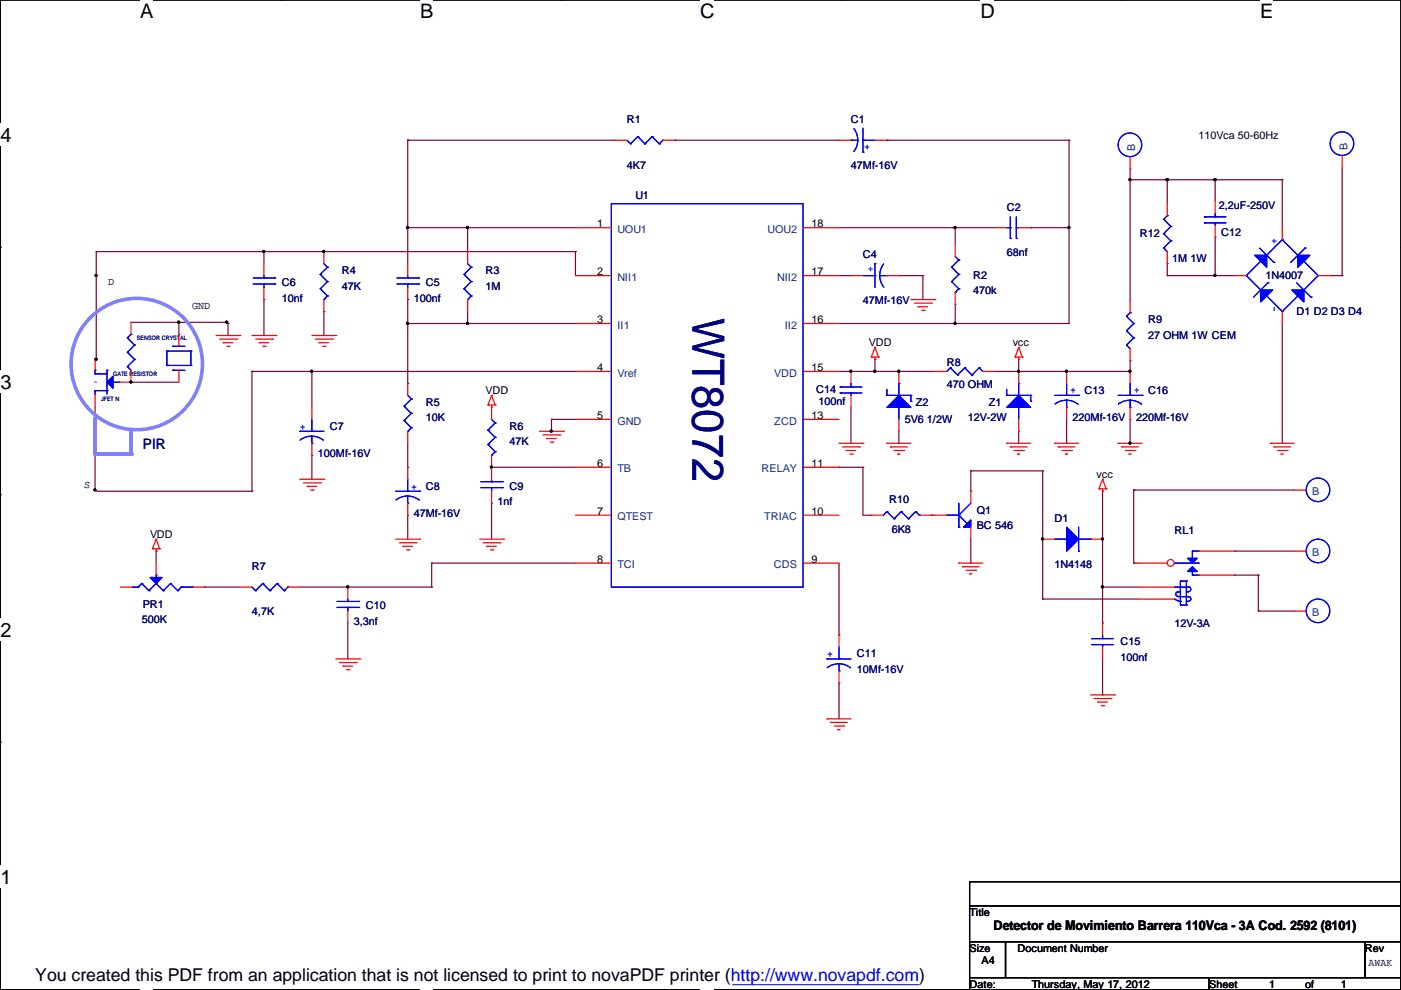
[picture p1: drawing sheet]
<svg xmlns="http://www.w3.org/2000/svg" width="297mm" height="210mm" viewBox="0 0 297 210" stroke-linecap="round" stroke-linejoin="round" font-family="sans-serif">
<path d="M.1 0h296.9v209.8h-296.9z" fill="none" stroke="#000" stroke-width=".25"/>
<g fill="#fff">
<path d="M29.7 0h2.7v4.8h-2.7z"/>
<path d="M29.7 209.8h2.7v.2h-2.7z"/>
</g>
<path d="M59.4 0h.1M59.4 209.8h.1" fill="none" stroke="#000" stroke-width=".25"/>
<g fill="#fff">
<path d="M89.1 0h2.7v4.8h-2.7z"/>
<path d="M89.1 209.8h2.7v.2h-2.7z"/>
</g>
<path d="M118.8 0h.1M118.8 209.8h.1" fill="none" stroke="#000" stroke-width=".25"/>
<g fill="#fff">
<path d="M148.4 0h3v4.8h-3z"/>
<path d="M148.4 209.8h3v.2h-3z"/>
</g>
<path d="M178.2 0h.1M178.2 209.8h.1" fill="none" stroke="#000" stroke-width=".25"/>
<g fill="#fff">
<path d="M207.9 0h2.9v4.8h-2.9z"/>
<path d="M207.9 209.8h2.9v.2h-2.9z"/>
</g>
<path d="M237.6 0h.1M237.6 209.8h.1" fill="none" stroke="#000" stroke-width=".25"/>
<g fill="#fff">
<path d="M267.2 0h2.7v4.8h-2.7z"/>
<path d="M267.2 209.8h2.7v.2h-2.7z"/>
<path d="M.1 26.2h2.3v4.7h-2.3z"/>
<path d="M.1 78.6h2.3v4.7h-2.3z"/>
</g>
<path d="M.1 52.4h.1M297 52.4h.1" fill="none" stroke="#000" stroke-width=".25"/>
<path d="M.1 131.1h2.3v4.7h-2.3z" fill="#fff"/>
<path d="M.1 104.9h.1M297 104.9h.1" fill="none" stroke="#000" stroke-width=".25"/>
<path d="M.1 183.5h2.3v4.7h-2.3z" fill="#fff"/>
<path d="M.1 157.3h.1M297 157.3h.1M205.6 187h91.4v5h-91.4zM205.6 192h91.4v7.7h-91.4zM205.6 199.7h7.6v7.6h-7.6zM213.2 199.7h76.2v7.6h-76.2zM289.4 199.7h7.6v7.6h-7.6zM205.6 207.3h50.8v2.5h-50.8zM256.4 207.3h40.6v2.5h-40.6z" fill="none" stroke="#000" stroke-width=".25"/>
<g fill="none" stroke="#800040" stroke-width=".25">
<path d="M86.4 29.7h.1M86.4 29.7h44M86.4 29.7v26.2M143.1 29.7h.1M143.1 29.7h34.8M188 29.7h.1M188 29.7h38.7M226.7 29.7h.1M226.7 29.7v38.9h-48.8M239.6 38.1h.1M239.6 35.8h.1M239.6 35.8v28"/>
<path d="M239.6 38.1h32.3M247.5 38.1h.1M247.5 38.1v5.1M257.6 38.1h.1M257.6 38.1v4.6M271.9 38.1h.1M271.9 38.1v10.2M284.6 35.6v22.8M20.4 58.4h.1M20.4 53.4h.1M20.4 53.4h101.6M20.4 53.4v22.8"/>
<path d="M56 53.4h.1M56 53.4v2.5M68.7 53.4h.1M86.4 48.3h.1M86.4 48.3h35.6M99.1 48.3h.1M99.1 48.3v5.1M122 53.4h.1M122 53.4v5M177.9 48.3h33M177.9 58.4h2.5M180.4 58.4h.1"/>
<path d="M190.6 58.4h.1M190.6 58.4h5.1M195.7 58.4h.1M195.7 58.4v5.1M202.5 48.3h.1M202.5 48.3v3.5M218.5 48.3h.1M218.5 48.3h8.2M226.7 48.3h.1M247.5 55.9h.1M247.5 58.4h.1M247.5 58.4h14.2"/>
<path d="M247.5 55.9v2.5M257.6 58.4h.1M257.6 50.3h.1M257.6 50.3v8.1M282 58.4h.1M282 58.4h2.6M284.6 58.4h.1M27.8 68.3h20.3M37.9 68.3h.1M37.9 70.9h.1M37.9 68.3v2.6M48.1 68.3h.1"/>
<path d="M48.3 68.6h.1M48.3 68.6v2.5M53.4 78.8h.1M53.4 78.8v25.4M53.4 78.8h68.6M56 63.5h.1M56 63.5v7.6M66.1 78.8h.1M66.1 78.8v7.6M68.7 66.1h.1M68.7 66.1v5M86.4 63.5h.1"/>
<path d="M86.4 68.6h.1M86.4 63.5v17.8M86.4 68.6h35.6M99.1 68.6h.1M99.1 66.1v2.5M177.9 78.8h20.3M180.4 78.8h.1M185.5 76.2h.1M185.5 78.8h.1M185.5 76.2v2.6M190.6 78.8h.1M202.5 68.6h.1"/>
<path d="M202.5 64.5h.1M202.5 64.5v4.1M216 78.8h.1M216 76.2v2.6M226.1 78.8h.1M239.6 76.5h.1M239.6 76.5v2.3h-28.7M271.9 68.6v25.4M20.2 86.1v17.8M27.8 81h.1M27.8 81h10.1M66.1 96.5h.1"/>
<path d="M66.1 96.5v5.1M86.4 81.3h.1M86.4 99.1h.1M86.4 94v5.1M104.2 99.1h.1M104.2 99.1h17.8M116.9 88.9h.1M116.9 91.5h.1M116.9 88.9h5.1M116.9 88.9v2.6M177.9 99.1h.1M177.9 99.1h5.1"/>
<path d="M180.4 94h.1M180.4 86.4v7.6M183 99.1h.1M183 99.1v10.1h1.7M190.6 94h.1M190.6 91.5v2.5M205.8 99.8h.1M205.8 99.8h15.3M205.8 99.8v4.4M216 91.5h.1M216 91.5v2.5M221.1 99.8h.1"/>
<path d="M221.1 99.8v27.2M226.1 94h.1M226.1 88.9v5.1M239.6 94h.1M239.6 88.9h.1M239.6 88.9v5.3M271.9 94h.1M20.2 103.9h.1M20.4 104.2h33M33.1 116.9h.1M33.1 116.9v2.5M53.4 104.2h.1"/>
<path d="M86.4 109.2h.1M86.4 109.2v5.1M91.5 119.4h.1M91.5 119.4h30.5M91.5 119.4v5.1M104.2 106.7h.1M104.2 106.7v7.6M177.9 119.4v15.2M184.7 109.2h.1M197.4 109.2h.1M197.4 109.2h.8M205.8 119.4h.1"/>
<path d="M205.8 104.2h.1M205.8 114.3v5.1M221.1 114.3h.1M233.8 114.3h.1M233.8 104.2h.1M233.8 104.2v27.9M240.4 103.9h.1M240.4 119.4h.1M240.4 119.4h1M240.4 103.9h34M240.4 103.9v15.5M261.7 116.9h.1"/>
<path d="M261.7 116.9h12.7M43.3 124.5h.1M43.3 124.5h7.6M63.6 124.5h27.9M73.7 124.5h.1M73.7 139.7h.1M73.7 132.1v7.6M91.5 124.5h.1M177.9 134.6h.1M221.1 127h.1M221.1 127h20.3M233.8 124.5h.1"/>
<path d="M233.8 132.1h.1M233.8 124.5h7.6M233.8 139.7v7.6M261.7 121.9h.1M261.7 121.9h5.1M266.8 129.6h.1M266.8 121.9h.1M266.8 129.6h7.6M266.8 121.9v7.7M177.9 144.8h.1M177.9 144.8v7.6M233.8 147.3h.1"/>
</g>
<g fill="#000" stroke="#000" stroke-width=".25">
<circle cx="239.6" cy="38.1" r=".21"/>
<circle cx="247.4" cy="38.1" r=".21"/>
<circle cx="257.6" cy="38.1" r=".21"/>
<circle cx="20.4" cy="58.4" r=".21"/>
<circle cx="55.9" cy="53.3" r=".21"/>
<circle cx="68.6" cy="53.3" r=".21"/>
<circle cx="86.4" cy="48.2" r=".21"/>
<circle cx="99.1" cy="48.2" r=".21"/>
<circle cx="202.5" cy="48.2" r=".21"/>
<circle cx="226.6" cy="48.2" r=".21"/>
<circle cx="257.6" cy="58.4" r=".21"/>
<circle cx="20.4" cy="76.2" r=".21"/>
<circle cx="37.9" cy="68.3" r=".21"/>
<circle cx="48" cy="68.3" r=".21"/>
<circle cx="66.1" cy="78.7" r=".21"/>
<circle cx="86.4" cy="68.6" r=".21"/>
<circle cx="99.1" cy="68.6" r=".21"/>
<circle cx="180.4" cy="78.7" r=".21"/>
<circle cx="185.5" cy="78.7" r=".21"/>
<circle cx="190.5" cy="78.7" r=".21"/>
<circle cx="202.5" cy="68.6" r=".21"/>
<circle cx="215.9" cy="78.7" r=".21"/>
<circle cx="226.1" cy="78.7" r=".21"/>
<circle cx="239.6" cy="78.7" r=".21"/>
<circle cx="27.7" cy="81" r=".21"/>
<circle cx="104.2" cy="99" r=".21"/>
<circle cx="116.9" cy="91.4" r=".21"/>
<circle cx="239.6" cy="94" r=".21"/>
<circle cx="20.1" cy="103.9" r=".21"/>
<circle cx="221" cy="114.3" r=".21"/>
<circle cx="233.7" cy="114.3" r=".21"/>
<circle cx="73.7" cy="124.4" r=".21"/>
<circle cx="233.7" cy="124.4" r=".21"/>
</g>
<g fill="none" stroke="#f00" stroke-width=".25">
<path d="M20.2 76v2.5M45.8 71.1h5.1M46.6 71.9h3.5M47.3 72.7h.1M47.3 72.7h2.1M48.1 73.4h.5M48.6 73.4h.1M50.1 71.9h.1M50.9 71.1h.1M53.4 71.1h5.1M54.2 71.9h3.5M54.9 72.7h.1"/>
<path d="M54.9 72.7h2.1M55.7 73.4h.5M56.2 73.4h.1M57.7 71.9h.1M58.5 71.1h.1M66.1 71.1h5.1M66.9 71.9h3.5M67.6 72.7h.1M67.6 72.7h2.1M68.4 73.4h.5M68.9 73.4h.1M70.4 71.9h.1"/>
<path d="M71.2 71.1h.1M180.4 78.8v2.5M184.7 75.7h.1M184.7 75.7h1.6M185.5 73.7h.1M185.5 76.2h.1M185.5 73.7l.8 2M185.5 73.7l-.8 2M185.5 75.7v.5M186.3 75.7h.1M190.6 78.8v2.5M193.1 63.5h5.1"/>
<path d="M193.9 64.3h3.5M194.6 65h.1M194.6 65h2.1M195.4 65.8h.5M195.9 65.8h.1M197.4 64.3h.1M198.2 63.5h.1M215.2 75.7h.1M215.2 75.7h1.5M216 73.7h.1M216 76.2h.1M216 73.7l.7 2"/>
<path d="M216 73.7l-.8 2M216 75.7v.5M216.7 75.7h.1M20.2 83.6v2.5M25.2 81h2.6M66.1 86.4v2.5M66.1 94v2.5M103.5 85.9h.1M103.5 85.9h1.5M104.2 83.8h.1M104.2 86.4h.1M104.2 83.8l.8 2.1"/>
<path d="M104.2 83.8l-.7 2.1M104.2 85.9v.5M105 85.9h.1M114.4 91.5h5.1M115.1 92.2h3.6M115.9 93h.1M115.9 93h2M116.7 93.7h.5M117.2 93.7h.1M118.7 92.2h.1M119.5 91.5h.1M177.9 94h5.1"/>
<path d="M178.6 94.8h3.6M179.4 95.5h.1M179.4 95.5h2M180.2 96.3h.5M180.4 83.8v2.6M180.7 96.3h.1M182.2 94.8h.1M183 94h.1M188 94h.1M188 94h5.1M188.8 94.8h.1M188.8 94.8h3.6"/>
<path d="M189.6 95.5h2M190.3 96.3h.1M190.3 96.3h.5M190.6 88.9v2.6M191.6 95.5h.1M213.4 94h.1M213.4 94h5.1M214.2 94.8h.1M214.2 94.8h3.6M215 95.5h2M215.7 96.3h.1M215.7 96.3h.5"/>
<path d="M217 95.5h.1M223.6 94h.1M223.6 94h5.1M224.4 94.8h.1M224.4 94.8h3.5M225.1 95.5h2.1M225.9 96.3h.1M225.9 96.3h.5M227.2 95.5h.1M237.1 94h.1M237.1 94h5M237.8 94.8h.1"/>
<path d="M237.8 94.8h3.6M238.6 95.5h2M239.4 96.3h.1M239.4 96.3h.5M240.6 95.5h.1M269.3 94h.1M269.3 94h5.1M270.1 94.8h.1M270.1 94.8h3.5M270.8 95.5h2.1M271.6 96.3h.1M271.6 96.3h.5"/>
<path d="M272.9 95.5h.1M32.3 116.3h.1M32.3 116.3h1.6M33.1 114.3h.1M33.1 116.9h.1M33.1 114.3l.8 2M33.1 114.3l-.8 2M33.1 116.3v.6M33.9 116.3h.1M63.6 101.6h5.1M64.3 102.4h3.6M65.1 103.1h.1"/>
<path d="M65.1 103.1h2M65.9 103.9h.5M66.4 103.9h.1M67.9 102.4h.1M68.7 101.6h.1M83.9 114.3h5.1M84.7 115.1h3.5M85.4 115.8h.1M85.4 115.8h2.1M86.2 116.6h.5M86.7 116.6h.1M88.2 115.1h.1"/>
<path d="M89 114.3h.1M101.7 114.3h5.1M102.4 115.1h3.6M103.2 115.8h.1M103.2 115.8h2M104 116.6h.5M104.5 116.6h.1M106 115.1h.1M106.8 114.3h.1M203.3 119.4h.1M203.3 119.4h5.1M233 103.6h.1"/>
<path d="M233 103.6h1.5M233.8 101.6h.1M233.8 104.2h.1M233.8 101.6l.7 2M233.8 101.6l-.8 2M233.8 103.6v.6M234.5 103.6h.1M71.2 139.7h5.1M76.3 139.7h.1M204 120.2h.1M204 120.2h3.6M204.8 120.9h2"/>
<path d="M205.6 121.7h.1M205.6 121.7h.5M206.8 120.9h.1M72 140.5h3.5M72.7 141.2h.1M72.7 141.2h2.1M73.5 142h.5M74 142h.1M75.5 140.5h.1M175.3 152.4h.1M175.3 152.4h5.1M176.1 153.2h.1"/>
<path d="M176.1 153.2h3.6M176.9 153.9h2M177.6 154.7h.1M177.6 154.7h.5M178.9 153.9h.1M231.2 147.3h5.1M232 148.1h3.5M232.7 148.9h.1M232.7 148.9h2.1M233.5 149.6h.5M234 149.6h.1M235.5 148.1h.1"/>
<path d="M236.3 147.3h.1"/>
</g>
<g fill="none" stroke="#8080ff" stroke-width=".76">
<path d="M20.2 88.7v7.6"/>
<circle cx="29" cy="77.2" r="13.9"/>
</g>
<g fill="#00f" stroke="#00f" stroke-width=".25">
<path d="M22.7 81l1.3-1.2v2.5z"/>
<path d="M188 86.4l2.6-2.6 2.5 2.6z"/>
</g>
<g fill="none" stroke="#00f" stroke-width=".25">
<path d="M20.2 79.3h.1M20.2 78.5h.1M20.2 78.5v.8M20.2 79.3h2.5M22.7 78.5h.1M22.7 78.5v5.1M20.2 82.8h.1M20.2 82.8v.8M20.2 82.8h2.5M22.7 82.8h.1M24 81h1.2M25.2 81h.1"/>
<path d="M63.6 91.5h.1M63.6 91.5h5.1M66.1 94h.1M66.1 91.5h.1M66.1 92.5l-1.1 .1-1.4 .7M66.1 92.5l1.1 .1 1.4 .7M66.1 88.9v2.6M66.1 92.5v1.5M178.1 82.1h.1M178.1 83.3h.1M178.1 82.1h4.6M178.1 83.3h4.6"/>
<path d="M180.4 83.3h.1M180.4 82.1h.1M180.4 81.3v.8M180.4 83.3v.5M188 83.8h.1M188 82.6v1.2M188 83.8h5.1M190.6 86.4h.1M190.6 81.3h.1M190.6 81.3v2.5M190.6 86.4v2.5M193.1 83.8h.1"/>
<path d="M193.1 85.1h.1M193.1 83.8v1.3"/>
</g>
<path d="M20.2 81h.1M20.2 81h.2" fill="none" stroke="#8080ff" stroke-width=".25"/>
<circle cx="20.2" cy="96.3" r=".38" fill="#8080ff"/>
<path d="M20.2 96.3h7.6" fill="none" stroke="#8080ff" stroke-width=".76"/>
<circle cx="27.8" cy="96.3" r=".38" fill="#8080ff"/>
<path d="M27.8 91.2v5.1" fill="none" stroke="#8080ff" stroke-width=".76"/>
<circle cx="27.8" cy="96.3" r=".38" fill="#8080ff"/>
<path d="M20.2 81h.1M20.2 81h.2" fill="none" stroke="#8080ff" stroke-width=".25"/>
<path d="M20.2 88.7v7.6" fill="none" stroke="#8080ff" stroke-width=".76"/>
<circle cx="20.2" cy="96.3" r=".38" fill="#8080ff"/>
<path d="M20.2 96.3h7.6" fill="none" stroke="#8080ff" stroke-width=".76"/>
<circle cx="27.8" cy="96.3" r=".38" fill="#8080ff"/>
<path d="M27.8 91.2v5.1" fill="none" stroke="#8080ff" stroke-width=".76"/>
<circle cx="27.8" cy="96.3" r=".38" fill="#8080ff"/>
<g fill="none" stroke="#00f" stroke-width=".25">
<path d="M84.2 58.9h4.5M86.4 58.9h.1M86.4 58.4v.5M88.7 58.9h.1M201.8 56.7h.1M201.8 59.7h.1M201.8 56.7l1.5 1.5M201.8 59.7l1.5 1.5M202.5 54.4l.8 .7M203.3 55.1h.1M203.3 58.2h.1M203.3 55.1l-1.5 1.6"/>
<path d="M203.3 58.2l-1.5 1.5M213.4 48.3h.8M214.2 50.6h.1M214.2 48.3h.1M214.2 46v4.6M215.5 48.3h.1M215.5 50.6h.1M215.5 48.3h.5M215.5 46v4.6M255.4 46h.1M255.4 47.3h.1M255.4 46h4.5"/>
<path d="M255.4 47.3h4.5M257.6 47.3h.1M257.6 46h.1M257.6 45.2v.8M257.6 47.3v.5M264.2 58.4h.1M264.2 58.4l3.1 3.1M267 52.6l3.1 3M267.3 55.4l-3.1 3M268.6 54.1h.1M268.8 60h.1M268.8 60l-3 3"/>
<path d="M270.1 55.6h.1M271.9 50.8h.1M271.9 50.8l3.3 3.3M271.9 50.8l-3.3 3.3M274.9 60l3.1 3M276.4 55.4h.1M276.4 55.4l3.1 3M276.7 52.6h.1M276.7 52.6l-3.1 3M279.5 58.4h.1M279.5 58.4l-3.1 3.1M27 77.7h.1"/>
<path d="M27 74.7h.1M27 71.6h.1M27 77.7l.8 .8M27 74.7l1.5 1.5M27 71.6l1.5 1.6M27.8 70.9h.1M27.8 70.9l-.8 .7M28.5 76.2h.1M28.5 73.2h.1M28.5 76.2l-1.5 1.5M28.5 73.2l-1.5 1.5M35.4 74.4h.1"/>
<path d="M35.4 77.5h.1M35.4 74.4h5.1M35.4 74.4v3.1M35.4 77.5h5.1M36.7 73.4h.1M36.7 78.5h.1M36.7 73.4h2.5M36.7 78.5h2.5M40.5 77.5h.1M40.5 74.4h.1M40.5 74.4v3.1M84.2 60.2h4.5"/>
<path d="M86.4 60.2h.1M86.4 60.2v.8M88.7 60.2h.1M202.5 62h.1M203.3 61.2h.1M203.3 61.2l-.8 .8M238.8 73.2h.1M238.8 70.1h.1M238.8 67.1h.1M238.8 73.2l.8 .7M238.8 70.1l1.6 1.5M238.8 67.1l1.6 1.5"/>
<path d="M239.6 66.3h.1M239.6 66.3l-.8 .8M240.4 71.6h.1M240.4 68.6h.1M240.4 71.6l-1.6 1.6M240.4 68.6l-1.6 1.5M267.3 61.5h.1M268.6 62.8l3.3 3.3M271.9 66.1h.1M275.2 62.8h.1M275.2 62.8l-3.3 3.3M278 63h.1"/>
<path d="M85.7 86.1h.1M85.7 89.2h.1M85.7 86.1l1.5 1.5M85.7 89.2l1.5 1.5M86.4 91.5h.1M86.4 83.8l.8 .8M87.2 84.6h.1M87.2 87.6h.1M87.2 90.7h.1M87.2 84.6l-1.5 1.5M87.2 87.6l-1.5 1.6M87.2 90.7l-.8 .8"/>
<path d="M103.5 91.2h.1M103.5 94.2h.1M103.5 91.2l1.5 1.5M103.5 94.2l1.5 1.6M104.2 96.5h.1M104.2 88.9l.8 .8M105 89.7h.1M105 92.7h.1M105 95.8h.1M105 89.7l-1.5 1.5M105 92.7l-1.5 1.5M105 95.8l-.8 .7"/>
<path d="M213.4 83.8h.1M213.4 83.8h5.1M213.4 82.6v1.2M216 86.4h.1M216 81.3h.1M216 81.3v2.5M216 86.4v2.5M218.5 83.8h.1M218.5 85.1h.1M218.5 83.8v1.3M223.6 83.8h5.1M226.1 86.4h.1"/>
<path d="M226.1 83.8h.1M226.1 84.9l1.1 .1 1.4 .7M226.1 84.9l-1 .1-1.4 .7M226.1 81.3v2.5M226.1 84.9v1.5M228.7 83.8h.1M237.1 83.8h5M239.6 86.4h.1M239.6 83.8h.1M239.6 84.9l1.1 .1 1.4 .7M239.6 84.9l-1.1 .1-1.4 .7M239.6 81.3v2.5"/>
<path d="M239.6 84.9v1.5M242.1 83.8h.1M83.9 104.2h5.1M86.4 106.7h.1M86.4 104.2h.1M86.4 105.2l1.1 .1 1.4 .7M86.4 105.2l-1 .1-1.4 .7M86.4 101.6v2.6M86.4 105.2v1.5M89 104.2h.1M101.9 103.4h4.6M101.9 102.1h4.6"/>
<path d="M104.2 102.1h.1M104.2 103.4h.1M104.2 101.6v.5M104.2 103.4v.8M106.5 103.4h.1M106.5 102.1h.1M188 108.5h.1M188 108.5l-.7 .7M188 108.5l1.6 1.5M189.6 110h.1M191.1 108.5h.1M191.1 108.5l-1.5 1.5"/>
<path d="M191.1 108.5l1.5 1.5M192.6 110h.1M194.1 108.5h.1M194.1 108.5l-1.5 1.5M194.1 108.5l.8 .7M194.9 109.2h.1M249 119.4h5.1M252.8 116.9h.1M252.8 116.9v1.5M252.8 116.9h1.3M254.1 119.4h.1M254.1 116.9h.1"/>
<path d="M28 124.5h1.3M29.3 124.5h.1M30.1 123.7h.1M30.1 123.7l-.8 .8M30.1 123.7l1.5 1.5M31.6 125.2h.1M33.1 123.7h.1M33.1 121.9h.1M33.1 123.7l-1.5 1.5M33.1 123.7l1.5 1.5M33.1 121.9v.5M34.6 125.2h.1"/>
<path d="M36.2 123.7h.1M36.2 123.7l-1.6 1.5M36.2 123.7l1.5 1.5M37.7 125.2h.1M38.4 124.5h.1M38.4 124.5h2.3M38.4 124.5l-.7 .7M40.7 124.5h.1M53.4 124.5l.8 .7M54.2 125.2h.1M55.7 123.7h.1M55.7 123.7l-1.5 1.5"/>
<path d="M55.7 123.7l1.5 1.5M57.2 125.2h.1M58.8 123.7h.1M58.8 123.7l-1.6 1.5M58.8 123.7l1.5 1.5M60.3 125.2h.1M61 124.5h.1M61 124.5l-.7 .7M71.5 128.8h4.5M71.5 127.5h4.5M73.7 127.5h.1M73.7 128.8h.1"/>
<path d="M73.7 127v.5M73.7 128.8v.8M76 128.8h.1M76 127.5h.1M175.3 139.7h.1M175.3 139.7h5.1M177.9 139.7h.1M177.9 137.2v2.5M231.5 135.4h.1M231.5 136.7h.1M231.5 135.4h4.6M231.5 136.7h4.6"/>
<path d="M233.8 136.7h.1M233.8 135.4h.1M233.8 134.6v.8M233.8 136.7v.5M249 127l.4 .3M249 124.5h3.1M249.6 127.2l.4 .2M249.8 125.5h.1M249.8 125.5a.47 .47 0 0 0-.5 .5 .47 .47 0 0 0 .5 .4M249.8 125.5h.5M249.8 126.5h2.3M250 127.5h.3"/>
<path d="M250.3 128.3h.1M250.3 123.2h.1M250.3 127.5h.1M250.3 123.2v5.1M250.3 128.3h1.2M250.3 123.2h1.2M251.5 128.3h.1M251.5 123.2h.1M251.5 125.5h.1M251.5 127.5h.1M251.5 127.5h.6M251.5 123.2v5.1"/>
<path d="M251.5 125.5h.6M252.1 124.5h.1M252.1 126.5h.1M252.1 124.5a.47 .47 0 0 1 .4 .4 .47 .47 0 0 1-.5 .5M252.1 126.5a.47 .47 0 0 1 .4 .5 .47 .47 0 0 1-.5 .4M252.8 121.9h.1M252.8 121.2v.7M252.8 121.9h1.3M254.1 121.9h.1M177.9 142.3h.1M177.9 140.7l-1.1 .2-1.4 .7M177.9 140.7l1 .2 1.4 .7"/>
<path d="M177.9 140.7v1.6"/>
</g>
<g fill="none" stroke="#f00" stroke-width=".25">
<path d="M86.4 55.9v2.5M202.5 51.8v2.6M210.9 48.3h2.5M216 48.3h2.5M257.6 42.7v2.5M257.6 47.8v2.5M261.7 58.4h2.5M271.9 48.3v2.5M279.5 58.4h2.5M27.8 68.3v2.6M27.8 78.5v2.5M37.9 70.9v2.5"/>
<path d="M37.9 78.5v2.5M86.4 61v2.5M202.5 62v2.5M216 78.8v2.5M226.1 78.8v2.5M239.6 63.8v2.5M239.6 73.9v2.6M239.6 78.8v2.5M271.9 66.1v2.5M86.4 81.3v2.5M86.4 91.5v2.5M86.4 99.1v2.5"/>
<path d="M104.2 86.4v2.5M104.2 96.5v5.1M216 88.9v2.6M226.1 86.4v2.5M239.6 86.4v2.5M33.1 119.4v2.5M86.4 106.7v2.5M104.2 104.2v2.5M184.7 109.2h2.6M194.9 109.2h2.5M25.5 124.5h2.5M40.7 124.5h2.6"/>
<path d="M50.9 124.5h2.5M61 124.5h2.6M73.7 124.5v2.5M73.7 129.6v2.5M177.9 134.6v2.6M233.8 132.1v2.5M233.8 137.2v2.5M177.9 142.3v2.5"/>
</g>
<g fill="#00f" stroke="#00f" stroke-width=".25">
<path d="M267.3 61.5h2.5l-2.5 2.5z"/>
<path d="M266 54.1h2.6v2.6z"/>
<path d="M275.2 54.1h2.5l-2.5 2.6z"/>
<path d="M273.9 61.5h2.5v2.5z"/>
<path d="M213.4 86.4l2.6-2.6 2.5 2.6z"/>
<path d="M31.8 122.4h2.6l-1.3 1.3z"/>
<path d="M251.8 121.2l1-1 1 1z"/>
<path d="M251.8 118.4h2l-1 1z"/>
</g>
<circle cx="248.2" cy="119.4" r=".72" fill="#fff" stroke="#f00" stroke-width=".25"/>
<g fill="none" stroke="#f00" stroke-width=".25">
<path d="M130.4 29.7h2.5M140.5 29.7h2.6M177.9 29.7h2.5M185.5 29.7h2.5M239.6 33.3v2.5M284.6 33v2.6M56 55.9v2.5M68.7 53.4v2.5M99.1 53.4v2.5M122 48.3h7.6M122 58.4h7.6M170.3 48.3h7.6"/>
<path d="M170.3 58.4h7.6M180.4 58.4h2.6M188 58.4h2.6M247.5 43.2v2.5M247.5 53.4v2.5M56 61v2.5M68.7 63.5v2.6M99.1 63.5v2.6M122 68.6h7.6M122 78.8h7.6M170.3 68.6h7.6M170.3 78.8h7.6"/>
<path d="M198.2 78.8h2.5M208.4 78.8h2.5M122 88.9h7.6M122 99.1h7.6M170.3 88.9h7.6M170.3 99.1h7.6M122 119.4h7.6M122 109.2h7.6M170.3 119.4h7.6M170.3 109.2h7.6M198.2 109.2h2.5M205.8 104.2v2.5"/>
<path d="M205.8 111.8v2.5M221.1 114.3h2.5M231.2 114.3h2.6M241.4 119.4h6.1M254.1 116.9h7.6M274.4 116.9h2.5M274.4 103.9h2.5M241.4 124.5h7.6M241.4 127h7.6M254.1 121.9h7.6M274.4 129.6h2.5"/>
</g>
<g fill="none" stroke="#00f" stroke-width=".25">
<path d="M132.9 29.7l.8 .8M133.7 30.5h.1M135.2 29h.1M135.2 29l-1.5 1.5M135.2 29l1.5 1.5M136.7 30.5h.1M138.3 29h.1M138.3 29l-1.6 1.5M138.3 29l1.5 1.5M139.8 30.5h.1M140.5 29.7h.1M140.5 29.7l-.7 .8"/>
<path d="M180.4 29.7h.1M180.4 29.7h1.5M181.1 27.3l.6 1.4 .2 1-.4 1.6-.5 .8M183 32.3h.1M183 29.7h.1M183 29.7h2.5M183 27.2v5.1M53.7 58.9h4.6M56 58.9h.1M56 58.4v.5M58.3 58.9h.1M67.9 58.2h.1"/>
<path d="M67.9 58.2l1.5 1.5M68.7 55.9l.7 .8M69.4 56.7h.1M69.4 59.7h.1M69.4 56.7l-1.5 1.5M69.4 59.7l-1.5 1.5M98.4 58.2h.1M98.4 58.2l1.5 1.5M99.1 55.9l.8 .8M99.9 56.7h.1M99.9 59.7h.1M99.9 56.7l-1.5 1.5"/>
<path d="M99.9 59.7l-1.5 1.5M129.6 43.2h40.7v81.3h-40.7zM183 58.4h2.5M185.5 55.9h.1M185.5 58.4h.1M185.5 55.9v5.1M186.5 58.4l.2 1.1 .7 1.4M186.5 58.4h1.5M187.4 55.9l-.7 1.5-.2 1M188 58.4h.1M246.7 52.6h.1M246.7 49.5h.1"/>
<path d="M246.7 46.5h.1M246.7 52.6l.8 .8M246.7 49.5l1.5 1.6M246.7 46.5l1.5 1.5M247.5 45.7h.1M247.5 45.7l-.8 .8M248.2 51.1h.1M248.2 48h.1M248.2 51.1l-1.5 1.5M248.2 48l-1.5 1.5M53.7 60.2h4.6M56 60.2h.1"/>
<path d="M56 60.2v.8M58.3 60.2h.1M67.9 61.2h.1M67.9 61.2l1.5 1.6M68.7 63.5h.1M69.4 62.8h.1M69.4 62.8l-.7 .7M98.4 61.2h.1M98.4 61.2l1.5 1.6M99.1 63.5h.1M99.9 62.8h.1M99.9 62.8l-.8 .7"/>
<path d="M201.5 78h.1M201.5 78l-.8 .8M201.5 78l1.5 1.5M203 79.5h.1M204.6 78h.1M204.6 78l-1.6 1.5M204.6 78l1.5 1.5M206.1 79.5h.1M207.6 78h.1M207.6 78l-1.5 1.5M207.6 78l.8 .8M208.4 78.8h.1"/>
<path d="M200.7 109.2h.1M200.7 109.2h2.6M203.3 109.2h.1M203.3 111.8h.1M203.3 109.2l1.8 1.8M203.3 106.7v5.1M205.1 111h.1M205.8 106.7l-2.5 2.5M223.6 114.3h2.5M226.1 114.3h.1M228.7 116.9h.1M228.7 111.8v5.1"/>
<path d="M228.7 114.3h2.5M231.2 114.3h.1"/>
<circle cx="239.6" cy="30.7" r="2.5"/>
<circle cx="284.5" cy="30.5" r="2.5"/>
<circle cx="279.4" cy="103.9" r="2.5"/>
<circle cx="279.4" cy="116.8" r="2.5"/>
<circle cx="279.4" cy="129.5" r="2.5"/>
</g>
<g fill="#00f" stroke="#00f" stroke-width=".25">
<path d="M226.1 111.8l2.6 2.5-2.6 2.6z"/>
<path d="M205.8 110.3v1.5h-1.5z" fill-rule="evenodd"/>
<path d="M205.8 110.3v1.5h-1.5z" fill-rule="evenodd"/>
</g>
<g fill="#000" stroke="#000" stroke-width=".25">
<circle cx="239.6" cy="38.1" r=".21"/>
<circle cx="247.4" cy="38.1" r=".21"/>
<circle cx="257.6" cy="38.1" r=".21"/>
<circle cx="20.4" cy="58.4" r=".21"/>
<circle cx="55.9" cy="53.3" r=".21"/>
<circle cx="68.6" cy="53.3" r=".21"/>
<circle cx="86.4" cy="48.2" r=".21"/>
<circle cx="99.1" cy="48.2" r=".21"/>
<circle cx="202.5" cy="48.2" r=".21"/>
<circle cx="226.6" cy="48.2" r=".21"/>
<circle cx="257.6" cy="58.4" r=".21"/>
<circle cx="20.4" cy="76.2" r=".21"/>
<circle cx="37.9" cy="68.3" r=".21"/>
<circle cx="48" cy="68.3" r=".21"/>
<circle cx="66.1" cy="78.7" r=".21"/>
<circle cx="86.4" cy="68.6" r=".21"/>
<circle cx="99.1" cy="68.6" r=".21"/>
<circle cx="180.4" cy="78.7" r=".21"/>
<circle cx="185.5" cy="78.7" r=".21"/>
<circle cx="190.5" cy="78.7" r=".21"/>
<circle cx="202.5" cy="68.6" r=".21"/>
<circle cx="215.9" cy="78.7" r=".21"/>
<circle cx="226.1" cy="78.7" r=".21"/>
<circle cx="239.6" cy="78.7" r=".21"/>
<circle cx="27.7" cy="81" r=".21"/>
<circle cx="104.2" cy="99" r=".21"/>
<circle cx="116.9" cy="91.4" r=".21"/>
<circle cx="239.6" cy="94" r=".21"/>
<circle cx="20.1" cy="103.9" r=".21"/>
<circle cx="221" cy="114.3" r=".21"/>
<circle cx="233.7" cy="114.3" r=".21"/>
<circle cx="73.7" cy="124.4" r=".21"/>
<circle cx="233.7" cy="124.4" r=".21"/>
</g>
<path d="M5.6 200.5h192.7v7.5h-192.7z" fill="#fff"/>
<path d="M155.3 208.8h39.6" fill="none" stroke="#00f" stroke-width=".21"/>
<text font-size="9.4" fill="#000080" x="146.8" y="67.3" transform="rotate(90 146.8 67.3)">WT8072</text>
<g font-size="4.2">
<text x="29.7" y="3.9">A</text>
<text x="89.1" y="3.9">B</text>
<text x="148.4" y="3.9">C</text>
<text x="207.9" y="3.9">D</text>
<text x="267.2" y="3.9">E</text>
<text x=".1" y="30.1">4</text>
<text x=".1" y="82.5">3</text>
<text x=".1" y="135">2</text>
<text x=".1" y="187.4">1</text>
</g>
<text font-size="3.7" x="7.5" y="208">You created this PDF from an application that is not licensed to print to novaPDF printer (http://www.novapdf.com)</text>
<text font-size="3" fill="#000080" x="30.3" y="95.3">PIR</text>
<text font-size="2.8" x="210.7" y="197.2">Detector de Movimiento Barrera 110Vca - 3A Cod. 2592 (8101)</text>
<g font-size="2.3" fill="#000080">
<text x="132.9" y="26.1">R1</text>
<text x="180.4" y="26.1">C1</text>
<text x="132.9" y="35.7">4K7</text>
<text x="180.4" y="35.7">47Mf-16V</text>
<text x="134.7" y="42.1">U1</text>
<text x="213.4" y="44.6">C2</text>
<text x="258.4" y="44.4">2,2uF-250V</text>
<text x="241.6" y="50.2">R12</text>
<text x="258.9" y="50">C12</text>
<text x="72.5" y="58.1">R4</text>
<text x="103" y="58.1">R3</text>
<text x="183" y="54.8">C4</text>
<text x="206.3" y="59.1">R2</text>
<text x="213.4" y="54.3">68nf</text>
<text x="248.5" y="55.6">1M 1W</text>
<text x="268.3" y="59.1">1N4007</text>
<text x="59.8" y="60.6">C6</text>
<text x="59.8" y="63.9">10nf</text>
<text x="72.5" y="61.4">47K</text>
<text x="87.7" y="63.9">100nf</text>
<text x="90.3" y="60.6">C5</text>
<text x="103" y="61.4">1M</text>
<text x="183" y="64.4">47Mf-16V</text>
<text x="206.3" y="62.4">470k</text>
<text x="243.4" y="68.5">R9</text>
<text x="243.4" y="71.8">27 OHM 1W CEM</text>
<text x="274.9" y="66.7">D1 D2 D3 D4</text>
<text x="200.7" y="77.7">R8</text>
<text x="173.1" y="83.2">C14</text>
<text x="200.7" y="82.2">470 OHM</text>
<text x="230" y="83.5">C13</text>
<text x="243.4" y="83.5">C16</text>
<text x="90.3" y="86">R5</text>
<text x="90.3" y="89.3">10K</text>
<text x="173.6" y="85.8">100nf</text>
<text x="191.9" y="89.6">5V6 1/2W</text>
<text x="194.1" y="86">Z2</text>
<text x="205.2" y="89.3">12V-2W</text>
<text x="209.6" y="86">Z1</text>
<text x="227.4" y="89.3">220Mf-16V</text>
<text x="240.9" y="89.3">220Mf-16V</text>
<text x="69.9" y="91.1">C7</text>
<text x="108" y="91.1">R6</text>
<text x="108" y="94.4">47K</text>
<text x="67.4" y="97">100Mf-16V</text>
<text x="90.3" y="103.8">C8</text>
<text x="105.5" y="107.1">1nf</text>
<text x="108" y="103.8">C9</text>
<text x="188.6" y="106.6">R10</text>
<text x="87.7" y="109.7">47Mf-16V</text>
<text x="189.1" y="113">6K8</text>
<text x="207.1" y="108.9">Q1</text>
<text x="207.1" y="112.2">BC 546</text>
<text x="223.6" y="110.7">D1</text>
<text x="249" y="113.2">RL1</text>
<text x="53.4" y="120.8">R7</text>
<text x="223.6" y="120.3">1N4148</text>
<text x="30.3" y="129">PR1</text>
<text x="53.4" y="130.5">4,7K</text>
<text x="77.6" y="129.2">C10</text>
<text x="30.1" y="132">500K</text>
<text x="75" y="132.5">3,3nf</text>
<text x="237.6" y="136.8">C15</text>
<text x="249" y="133">12V-3A</text>
<text x="181.7" y="139.4">C11</text>
<text x="181.7" y="142.7">10Mf-16V</text>
<text x="237.6" y="140.1">100nf</text>
</g>
<g font-size="2.3">
<text x="254.1" y="29.4">110Vca 50-60Hz</text>
<text x="126.6" y="48.2">1</text>
<text x="172" y="48.2">18</text>
<text x="126.6" y="58.3">2</text>
<text x="172" y="58.3">17</text>
<text x="22.9" y="60.4">D</text>
<text x="40.7" y="65.5">GND</text>
<text x="126.6" y="68.5">3</text>
<text x="172" y="68.5">16</text>
<text x="184.2" y="73.3">VDD</text>
<text x="214.7" y="73.3">vcc</text>
<text x="103" y="83.5">VDD</text>
<text x="126.6" y="78.7">4</text>
<text x="172" y="78.7">15</text>
<text x="126.6" y="88.8">5</text>
<text x="172" y="88.8">13</text>
<text x="126.6" y="99">6</text>
<text x="172" y="99">11</text>
<text x="232.5" y="101.3">vcc</text>
<text x="17.9" y="103.6">S</text>
<text x="31.8" y="114">VDD</text>
<text x="126.6" y="109.1">7</text>
<text x="172" y="109.1">10</text>
<text x="126.6" y="119.3">8</text>
<text x="172" y="119.3">9</text>
<text x="205.6" y="194.2">Title</text>
<text x="205.6" y="201.9">Size</text>
<text x="215.7" y="201.9">Document Number</text>
<text x="289.4" y="201.9">Rev</text>
<text x="205.6" y="209.5">Date:</text>
<text x="208.1" y="204.4">A4</text>
<text x="218.8" y="209.5">Thursday, May 17, 2012</text>
<text x="256.4" y="209.5">Sheet</text>
<text x="269.1" y="209.5">1</text>
<text x="276.7" y="209.5">of</text>
<text x="284.3" y="209.5">1</text>
<text x="290.2" y="204.9">AWAK</text>
</g>
<g font-size="2.3" fill="#00f">
<text x="183.3" y="30.5" transform="rotate(90 183.3 30.5)">+</text>
<text x="270.8" y="51.8" transform="rotate(-90 270.8 51.8)">+</text>
<text x="185.2" y="57.7" transform="rotate(-90 185.2 57.7)">+</text>
<text x="270.8" y="66.1" transform="rotate(-90 270.8 66.1)">-</text>
<text x="226.9" y="83.2">+</text>
<text x="240.4" y="83.2">+</text>
<text x="63.6" y="91.1">+</text>
<text x="87.2" y="103.8">+</text>
<text x="175.3" y="139.4">+</text>
</g>
<g font-size="2.3" fill="#004080">
<text x="240.7" y="32" transform="rotate(-90 240.7 32)">B</text>
<text x="285.7" y="31.8" transform="rotate(-90 285.7 31.8)">B</text>
<text x="130.9" y="49.4">UOU1</text>
<text x="162.7" y="49.4">UOU2</text>
<text x="130.9" y="59.5">NII1</text>
<text x="164.8" y="59.5">NII2</text>
<text x="130.9" y="69.7">II1</text>
<text x="166.4" y="69.7">II2</text>
<text x="130.9" y="79.9">Vref</text>
<text x="164.2" y="79.9">VDD</text>
<text x="130.9" y="90">GND</text>
<text x="164.2" y="90">ZCD</text>
<text x="130.9" y="100.2">TB</text>
<text x="161.5" y="100.2">RELAY</text>
<text x="278.2" y="105">B</text>
<text x="130.9" y="110.3">QTEST</text>
<text x="162.1" y="110.3">TRIAC</text>
<text x="278.2" y="118">B</text>
<text x="130.9" y="120.5">TCI</text>
<text x="164.1" y="120.5">CDS</text>
<text x="278.2" y="130.7">B</text>
</g>
<g font-size="1.3" fill="#000080">
<text x="29" y="72.1">SENSOR CRYSTAL</text>
<text x="24" y="79.7">GATE RESISTOR</text>
<text x="21.4" y="85">JFET N</text>
</g>
</svg>
